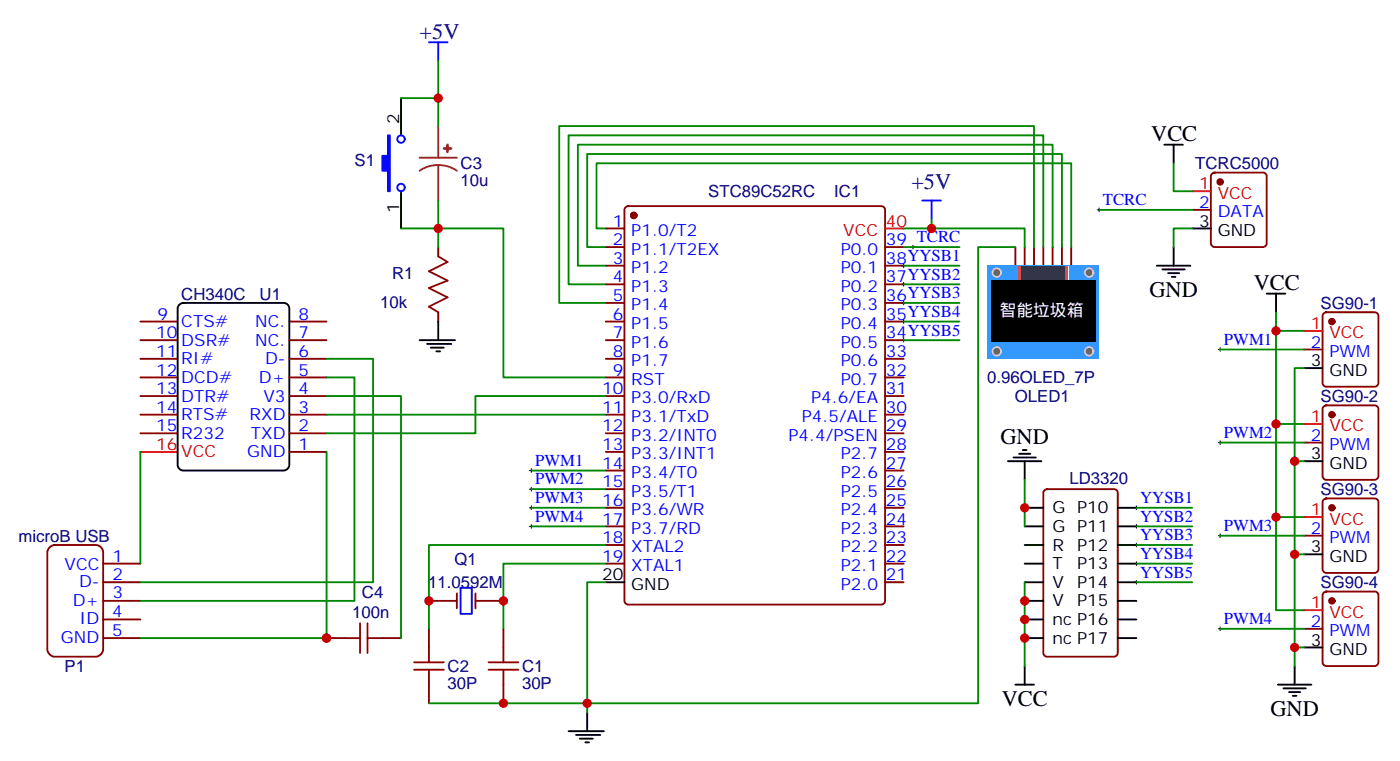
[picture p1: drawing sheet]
<svg xmlns="http://www.w3.org/2000/svg" width="265mm" height="144mm" viewBox="0 0 265 144" stroke-linecap="round" stroke-linejoin="round" font-family="sans-serif">
<circle cx="120.1" cy="40.8" r=".53" fill="#870000" stroke="#870000" stroke-width=".35"/>
<g fill="none" stroke="#870000" stroke-width=".35">
<path d="M118.6 39.3l.4-.2h48a.71 .71 0 0 1 .7 .7v74a.76 .76 0 0 1-.7 .7h-48a.76 .76 0 0 1-.7-.7v-74zM83 46.8v1.8M83 59.2v1.7M114.8 43.3h3.5M114.8 46.8h3.5M114.8 50.3h3.5M114.8 53.9h3.5M114.8 57.4h3.5M167.7 46.8h3.5M167.7 50.3h3.5M167.7 53.9h3.5M167.7 57.4h3.5"/>
<path d="M26.6 60.9h7.1M26.6 64.5h7.1M26.6 68h7.1M26.6 71.5h7.1M26.6 75h7.1M26.6 78.6h7.1M54.8 60.9h7.1M54.8 64.5h7.1M54.8 68h7.1M54.8 71.5h7.1M54.8 75h7.1M54.8 78.6h7.1"/>
<path d="M114.8 60.9h3.5M114.8 64.5h3.5M114.8 68h3.5M114.8 71.5h3.5M114.8 75h3.5M114.8 78.6h3.5M167.7 60.9h3.5M167.7 64.5h3.5M167.7 68h3.5M167.7 71.5h3.5M167.7 75h3.5M167.7 78.6h3.5"/>
<path d="M26.6 82.1h7.1M54.8 82.1h7.1M54.8 85.6h7.1M114.8 82.1h3.5M114.8 85.6h3.5M114.8 89.1h3.5M114.8 92.7h3.5M114.8 96.2h3.5M114.8 99.7h3.5M167.7 82.1h3.5M167.7 85.6h3.5M167.7 89.1h3.5"/>
<path d="M167.7 92.7h3.5M167.7 96.2h3.5M167.7 99.7h3.5M81.3 113.8h5.3M81.3 119.1v3.6M86.6 112.4v2.9M90.1 113.8h5.3M90.1 112.4v2.9M95.4 119.1v3.6M114.8 103.3h3.5M114.8 106.8h3.5M167.7 103.3h3.5"/>
<path d="M167.7 106.8h3.5M167.7 110.3h3.5M81.3 129.7v3.5M95.4 129.7v3.5"/>
</g>
<path d="M76 18.6v7M76 36.2v7.1M33.9 57.8l.8-.4h19.1a1.06 1.06 0 0 1 1 1.1v29.6a1.13 1.13 0 0 1-1 1h-19.1a1.13 1.13 0 0 1-1-1v-29.6zM114.8 110.3h3.5" fill="none" stroke="#000" stroke-width=".35"/>
<path d="M167.7 43.3h3.5M26.6 85.6h7.1" fill="none" stroke="#f00" stroke-width=".35"/>
<path d="M87.3 111.4h2.1v4.9h-2.1z" fill="none" stroke="#00c" stroke-width=".35"/>
<path d="M83 48.6l1.8 1-3.5 1.8 3.5 1.8-3.5 1.4 3.5 1.7-3.5 1.8 1.7 1.1M78.5 125.5h5.6M78.5 126.9h5.6M81.3 122.7v2.8M81.3 126.9v2.8M92.6 125.5h5.6M92.6 126.9h5.6M95.4 122.7v2.8M95.4 126.9v2.8" fill="none" stroke="#a10000" stroke-width=".35"/>
<path d="M73.5 25.6h.4v10.6h-.4v-3.9h-1v-2.8h1z" fill="#00f" stroke="#00f" stroke-width=".35"/>
<g fill="none" stroke="#00f" stroke-width=".35">
<circle cx="76" cy="35.5" r=".71"/>
<circle cx="76" cy="26.4" r=".71"/>
</g>
<path d="M9.3 103.8l.3-.3 .8-.2h7.7a1.41 1.41 0 0 1 1.4 1.4v18.3a1.51 1.51 0 0 1-1.4 1.4h-7.7a1.51 1.51 0 0 1-1.4-1.4v-18.3z" fill="#fff" stroke="#800000" stroke-width=".35"/>
<g fill="none" stroke="#870000" stroke-width=".35">
<path d="M192.4 46.8v3.5M194.2 46.8v3.5M195.9 46.8v3.5M197.7 46.8v3.5M199.5 46.8v3.5M201.2 46.8v3.5M203 46.8v3.5M19.5 117.4h7.1M19.5 113.8h7.1M19.5 110.3h7.1M19.5 106.8h7.1M19.5 120.9h7.1"/>
<path d="M61.9 120.9h3.5M72.5 120.9h3.5"/>
</g>
<path d="M68.2 118.1v5.6M69.6 118.1v5.6M65.4 120.9h2.8M69.6 120.9h2.9" fill="none" stroke="#a10000" stroke-width=".35"/>
<path d="M79.5 29.9h7.1M83 31.3l-1.8 .2-1.7 .8M83 31.3l1.9 .2 1.7 .8M83 23.9v6M83 31.3v6.7" fill="none" stroke="#8c2424" stroke-width=".35"/>
<g fill="#8c2424" stroke="#8c2424" stroke-width=".35">
<path d="M84.1 28.1l1.4 .1z"/>
<path d="M84.8 27.4v1.4z"/>
</g>
<path d="M187.1 50.3h21.2v17.7h-21.2z" fill="#39f"/>
<g fill="#666" stroke="#ccc" stroke-width=".35">
<circle cx="206.4" cy="51.6" r=".81"/>
<circle cx="188.9" cy="51.6" r=".81"/>
<circle cx="206.4" cy="66.6" r=".81"/>
<circle cx="188.9" cy="66.6" r=".81"/>
</g>
<path d="M192.9 50.3h9.6v2.9h-9.6z" fill="#fff"/>
<g fill="#fc0">
<path d="M201.9 50.3h.5v2.9h-.5z"/>
<path d="M193 50.3h.5v2.9h-.5z"/>
</g>
<path d="M193.6 50.3h8.2v2.9h-8.2z" fill="#333"/>
<path d="M187.8 53.1h19.8v11.7h-19.8z" fill="#000"/>
<path d="M225.9 39.8h3.5M229.7 32.9l.5-.2h9.1a.71 .71 0 0 1 .7 .7v12.7a.76 .76 0 0 1-.7 .7h-9.1a.76 .76 0 0 1-.8-.7v-12.7zM250.8 59.4l.5-.2h9.2a.71 .71 0 0 1 .7 .7v12.7a.76 .76 0 0 1-.7 .7h-9.2a.76 .76 0 0 1-.7-.7v-12.7zM247.1 66.2h3.5M250.8 77l.5-.2h9.2a.71 .71 0 0 1 .7 .7v12.7a.76 .76 0 0 1-.7 .7h-9.2a.76 .76 0 0 1-.7-.7v-12.7zM197.9 92.9l.5-.2h12.7a.71 .71 0 0 1 .7 .7v30.3a.76 .76 0 0 1-.7 .7h-12.7a.76 .76 0 0 1-.7-.7v-30.3zM247.1 83.9h3.5M250.8 94.6l.5-.2h9.2a.71 .71 0 0 1 .7 .7v12.7a.76 .76 0 0 1-.7 .7h-9.2a.76 .76 0 0 1-.7-.7v-12.7zM247.1 101.5h3.5M247.1 119.1h3.5M250.8 112.3l.5-.2h9.2a.71 .71 0 0 1 .7 .7v12.7a.76 .76 0 0 1-.7 .7h-9.2a.76 .76 0 0 1-.7-.7v-12.7z" fill="none" stroke="#870000" stroke-width=".35"/>
<g fill="#870000" stroke="#870000" stroke-width=".35">
<circle cx="252.4" cy="60.9" r=".53"/>
<circle cx="252.4" cy="78.6" r=".53"/>
<circle cx="252.4" cy="96.2" r=".53"/>
<circle cx="252.4" cy="113.8" r=".53"/>
<circle cx="231.2" cy="34.5" r=".53"/>
</g>
<path d="M225.9 36.2h3.5M247.1 62.7h3.5M247.1 80.3h3.5M247.1 98h3.5M247.1 115.6h3.5" fill="none" stroke="#f00" stroke-width=".35"/>
<g fill="none" stroke="#000" stroke-width=".35">
<path d="M220.6 27.4h3.6M222.4 27.4v3.5M219.2 50.3h6.4M220.3 51h4.2M221.3 51.8h2.1M222 52.5h.7M222.4 46.8v3.5M225.9 43.3h3.5M240 55.6h3.6M241.8 55.6v3.6M79.5 64.5h6.7M80.9 65.2h4.6"/>
<path d="M81.6 65.9h2.5M82.7 66.6h.7M83 60.9v3.6M247.1 69.7h3.5M191 87.4h6.3M192.1 86.7h4.2M193.1 86h2.1M193.8 85.3h.7M194.2 96.2h3.5M194.2 99.7h3.5M194.2 87.4v3.5M211.8 96.2h3.5"/>
<path d="M211.8 99.7h3.5M247.1 87.4h3.5M194.2 103.3h3.5M194.2 106.8h3.5M194.2 110.3h3.5M194.2 113.8h3.5M194.2 117.4h3.5M211.8 103.3h3.5M211.8 106.8h3.5M211.8 110.3h3.5M211.8 113.8h3.5M211.8 117.4h3.5"/>
<path d="M247.1 105h3.5M107.7 138.5h6.7M109.1 139.2h4.6M109.9 139.9h2.4M111.3 135v3.5M192.4 129.7h3.5M194.2 120.9h3.5M194.2 126.2v3.5M211.8 120.9h3.5M242.1 129.7h6.4M243.2 130.4h4.2M244.3 131.1h2.1"/>
<path d="M245 131.8h.7M245.3 126.2v3.5M247.1 122.7h3.5M110.9 140.7h.7"/>
</g>
<g fill="none" stroke="#000" stroke-width=".19">
<path d="M207.9 39.8h.7M208.3 39.4v.7M170.9 50.3h.7M170.9 53.9h.7M170.9 57.4h.7M171.2 50v.7M171.2 53.5v.7M171.2 57v.7M172.6 46.8h.8M173 46.5v.7M170.9 60.9h.7M170.9 64.5h.7"/>
<path d="M171.2 60.6v.7M171.2 64.1v.7M230.9 66.2h.7M231.2 65.9v.7M100.3 89.1h.7M100.3 92.7h.7M100.3 96.2h.7M100.3 99.7h.7M100.7 88.8v.7M100.7 92.3v.7M100.7 95.8v.8M100.7 99.4v.7"/>
<path d="M215 96.2h.7M215 99.7h.7M215.3 95.8v.8M215.3 99.4v.7M230.9 83.9h.7M231.2 83.5v.7M215 103.3h.7M215 106.8h.7M215 110.3h.7M215.3 102.9v.7M215.3 106.4v.7M215.3 110v.7"/>
<path d="M230.9 101.5h.7M230.9 119.1h.7M231.2 101.1v.7M231.2 118.8v.7"/>
</g>
<path d="M81.3 8h3.5M83 8v3.5M174.8 38h3.5M176.5 38v3.5" fill="none" stroke="#00f" stroke-width=".35"/>
<g fill="none" stroke="#008700" stroke-width=".35">
<path d="M76 18.6h7M83 11.5v12.4M83 38v8.8M208.3 39.8h17.6M222.4 30.9v5.3h3.5M76 43.3h19.4v28.2h19.4M114.8 43.3h-1.8v-12.4h90v15.9M114.8 46.8h-3.5v-17.6h89.9v17.6M171.2 46.8h10.6M171.2 50.3h10.6M171.2 53.9h10.6M171.2 57.4h10.6"/>
<path d="M176.5 41.5v1.8h-5.3M176.5 43.3h17.7v3.5M192.4 46.8h-7.1v86.4h-104M195.9 46.8v-22.9h-89.9v33.5h8.8M197.7 46.8v-21.2h-90v28.3h7.1M199.5 46.8v-19.4h-90v22.9h5.3M225.9 43.3h-3.5v3.5M241.8 59.2v3.5M61.9 71.5h5.3v42.3h-40.6M61.9 68h8.8v42.3h-44.1M61.9 75h14.1v45.9M61.9 78.6h52.9"/>
<path d="M114.8 75h-24.7v7.1h-28.2M171.2 60.9h10.6M171.2 64.5h10.6M231.2 66.2h15.9M247.1 62.7h-5.3v52.9h5.3M247.1 69.7h-1.8v53h1.8M26.6 85.6v21.2M61.9 85.6v35.3h-35.3M100.7 99.7h14.1M100.7 96.2h14.1M100.7 92.7h14.1M100.7 89.1h14.1"/>
<path d="M194.2 90.9v8.8M215.3 99.7h10.6M215.3 96.2h10.6M231.2 83.9h15.9M241.8 98h5.3M241.8 80.3h5.3M245.3 87.4h1.8M114.8 110.3h-3.5v24.7M114.8 106.8h-19.4v12.3M114.8 103.3h-33.5v15.8M194.2 110.3v15.9M215.3 103.3h10.6"/>
<path d="M215.3 106.8h10.6M215.3 110.3h10.6M231.2 101.5h15.9M231.2 119.1h15.9M245.3 105h1.8M245.3 122.7v3.5"/>
</g>
<g fill="#c00">
<circle cx="83" cy="18.6" r=".88"/>
<circle cx="83" cy="43.3" r=".88"/>
<circle cx="95.4" cy="113.8" r=".88"/>
<circle cx="81.3" cy="113.8" r=".88"/>
<circle cx="95.4" cy="133.2" r=".88"/>
<circle cx="111.3" cy="133.2" r=".88"/>
<circle cx="61.9" cy="120.9" r=".88"/>
<circle cx="241.8" cy="98" r=".88"/>
<circle cx="241.8" cy="80.3" r=".88"/>
<circle cx="245.3" cy="105" r=".88"/>
<circle cx="245.3" cy="87.4" r=".88"/>
<circle cx="245.3" cy="122.7" r=".88"/>
<circle cx="241.8" cy="62.7" r=".88"/>
<circle cx="194.2" cy="96.2" r=".88"/>
<circle cx="194.2" cy="113.8" r=".88"/>
<circle cx="194.2" cy="117.4" r=".88"/>
<circle cx="194.2" cy="120.9" r=".88"/>
<circle cx="176.5" cy="43.3" r=".88"/>
</g>
<g font-size="4.2" fill="#000080">
<text x="79.5" y="7.3">+5V</text>
<text x="172.7" y="35.9">+5V</text>
</g>
<g font-size="4.2">
<text x="218.2" y="26.7">VCC</text>
<text x="217.8" y="56.3">GND</text>
<text x="237.6" y="54.9">VCC</text>
<text x="189.6" y="84.1">GND</text>
<text x="189.8" y="133.7">VCC</text>
<text x="240.7" y="135.7">GND</text>
</g>
<g font-size="3.2">
<text x="75.6" y="23.5" transform="rotate(-90 75.6 23.5)">2</text>
<text x="75.6" y="40.4" transform="rotate(-90 75.6 40.4)">1</text>
<text x="227.3" y="42.9">3</text>
<text x="230.8" y="44.7">GND</text>
<text x="248.4" y="69.4">3</text>
<text x="251.9" y="71.2">GND</text>
<text x="248.4" y="87">3</text>
<text x="251.9" y="88.8">GND</text>
<text x="199.5" y="97.3">G P10</text>
<text x="199.5" y="100.8">G P11</text>
<text x="199.5" y="104.3">R</text>
<text x="199.5" y="107.8">T</text>
<text x="204.1" y="104.3">P12</text>
<text x="204.1" y="107.8">P13</text>
<text x="248.4" y="104.7">3</text>
<text x="251.9" y="106.4">GND</text>
<text x="114.1" y="110">20</text>
<text x="119.6" y="111.7">GND</text>
<text x="199.5" y="111.4">V</text>
<text x="204.1" y="111.4">P14</text>
<text x="199.5" y="114.9">V</text>
<text x="199.5" y="118.4">nc P16</text>
<text x="204.1" y="114.9">P15</text>
<text x="199.5" y="122">nc P17</text>
<text x="248.4" y="122.3">3</text>
<text x="251.9" y="124.1">GND</text>
</g>
<g font-size="3.2" fill="#000080">
<text x="67.2" y="31.4">S1</text>
<text x="87.3" y="35.3">10u</text>
<text x="87.3" y="32.1">C3</text>
<text x="226.5" y="32.1">TCRC5000</text>
<text x="134.2" y="37.4">STC89C52RC</text>
<text x="158.1" y="37.4">IC1</text>
<text x="74.3" y="52.9">R1</text>
<text x="34.4" y="56.8">CH340C</text>
<text x="49.2" y="56.8">U1</text>
<text x="72" y="58.4">10k</text>
<text x="250.2" y="58.5">SG90-1</text>
<text x="187" y="72.6">0.96OLED_7P</text>
<text x="192.3" y="76.2">OLED1</text>
<text x="250.2" y="76.2">SG90-2</text>
<text x="202.6" y="91.6">LD3320</text>
<text x="250.2" y="93.8">SG90-3</text>
<text x="3.5" y="102.6">microB USB</text>
<text x="86.1" y="107.1">Q1</text>
<text x="68.6" y="113.2">C4</text>
<text x="81.1" y="111.5">11.0592M</text>
<text x="250.2" y="111.5">SG90-4</text>
<text x="66.7" y="117">100n</text>
<text x="12.2" y="127.3">P1</text>
<text x="84.8" y="130.5">30P</text>
<text x="84.8" y="127.4">C2</text>
<text x="98.9" y="130.5">30P</text>
<text x="98.9" y="127.3">C1</text>
</g>
<g font-size="3.2" fill="#f00">
<text x="227.3" y="35.9">1</text>
<text x="230.8" y="37.6">VCC</text>
<text x="159.8" y="44.7">VCC</text>
<text x="167.9" y="42.9">40</text>
<text x="248.4" y="62.3">1</text>
<text x="251.9" y="64.1">VCC</text>
<text x="248.4" y="80">1</text>
<text x="251.9" y="81.7">VCC</text>
<text x="29.6" y="85.3">16</text>
<text x="34.4" y="86.7">VCC</text>
<text x="248.4" y="97.6">1</text>
<text x="251.9" y="99.4">VCC</text>
<text x="248.4" y="115.3">1</text>
<text x="251.9" y="117">VCC</text>
</g>
<g font-size="3.2" fill="#00f">
<text x="209" y="38.9">TCRC</text>
<text x="227.3" y="39.4">2</text>
<text x="230.8" y="41.2">DATA</text>
<text x="116.1" y="42.9">1</text>
<text x="116.1" y="46.5">2</text>
<text x="119.6" y="44.7">P1.0/T2</text>
<text x="167.9" y="46.5">39 TCRC</text>
<text x="116.1" y="50">3</text>
<text x="116.1" y="53.5">4</text>
<text x="119.6" y="48.2">P1.1/T2EX</text>
<text x="119.6" y="51.8">P1.2</text>
<text x="159.3" y="51.8">P0.1</text>
<text x="159.3" y="48.2">P0.0</text>
<text x="167.9" y="53.5">37YYSB2</text>
<text x="167.9" y="50">38YYSB1</text>
<text x="116.1" y="57">5</text>
<text x="119.6" y="55.3">P1.3</text>
<text x="119.6" y="58.8">P1.4</text>
<text x="159.3" y="58.8">P0.3</text>
<text x="159.3" y="55.3">P0.2</text>
<text x="167.9" y="57">36YYSB3</text>
<text x="29.6" y="64.1">10</text>
<text x="29.9" y="60.6">9</text>
<text x="34.4" y="65.5">DSR#</text>
<text x="34.4" y="62">CTS#</text>
<text x="48.4" y="62">NC.</text>
<text x="48.4" y="65.5">NC.</text>
<text x="56.6" y="60.6">8</text>
<text x="56.6" y="64.1">7</text>
<text x="116.1" y="60.6">6</text>
<text x="116.1" y="64.1">7</text>
<text x="119.6" y="62.3">P1.5</text>
<text x="119.6" y="65.9">P1.6</text>
<text x="159.3" y="65.9">P0.5</text>
<text x="159.3" y="62.3">P0.4</text>
<text x="167.9" y="64.1">34YYSB5</text>
<text x="167.9" y="60.6">35YYSB4</text>
<text x="231.9" y="65.3">PWM1</text>
<text x="248.4" y="65.9">2</text>
<text x="29.6" y="71.2">12</text>
<text x="29.6" y="67.6">11</text>
<text x="34.4" y="69">RI#</text>
<text x="50.2" y="69">D-</text>
<text x="56.6" y="67.6">6</text>
<text x="56.6" y="71.2">5</text>
<text x="116.1" y="67.6">8</text>
<text x="116.1" y="71.2">9</text>
<text x="119.6" y="69.4">P1.7</text>
<text x="159.3" y="69.4">P0.6</text>
<text x="167.9" y="71.2">32</text>
<text x="167.9" y="67.6">33</text>
<text x="251.9" y="67.6">PWM</text>
<text x="29.6" y="74.7">13</text>
<text x="34.4" y="76.1">DTR#</text>
<text x="34.4" y="72.6">DCD#</text>
<text x="49.1" y="72.6">D+</text>
<text x="49.9" y="76.1">V3</text>
<text x="56.6" y="74.7">4</text>
<text x="114.1" y="74.7">10</text>
<text x="119.6" y="72.9">RST</text>
<text x="119.6" y="76.4">P3.0/RxD</text>
<text x="153.7" y="76.4">P4.6/EA</text>
<text x="159.3" y="72.9">P0.7</text>
<text x="167.9" y="74.7">31</text>
<text x="29.6" y="81.7">15</text>
<text x="29.6" y="78.2">14</text>
<text x="34.4" y="83.1">R232</text>
<text x="34.4" y="79.6">RTS#</text>
<text x="47.3" y="79.6">RXD</text>
<text x="47.5" y="83.1">TXD</text>
<text x="56.6" y="78.2">3</text>
<text x="56.6" y="81.7">2</text>
<text x="114.1" y="78.2">11</text>
<text x="114.1" y="81.7">12</text>
<text x="119.6" y="80">P3.1/TxD</text>
<text x="119.6" y="83.5">P3.2/INT0</text>
<text x="149.4" y="83.5">P4.4/PSEN</text>
<text x="151.9" y="80">P4.5/ALE</text>
<text x="167.9" y="81.7">29</text>
<text x="167.9" y="78.2">30</text>
<text x="231.9" y="83">PWM2</text>
<text x="248.4" y="83.5">2</text>
<text x="46.8" y="86.7">GND</text>
<text x="56.6" y="85.3">1</text>
<text x="101.4" y="88.3">PWM1</text>
<text x="114.1" y="85.3">13</text>
<text x="114.1" y="88.8">14</text>
<text x="119.6" y="87">P3.3/INT1</text>
<text x="159.3" y="87">P2.7</text>
<text x="167.9" y="88.8">27</text>
<text x="167.9" y="85.3">28</text>
<text x="251.9" y="85.3">PWM</text>
<text x="101.4" y="91.8">PWM2</text>
<text x="101.4" y="95.3">PWM3</text>
<text x="114.1" y="92.3">15</text>
<text x="114.1" y="95.8">16</text>
<text x="119.6" y="90.6">P3.4/T0</text>
<text x="119.6" y="94.1">P3.5/T1</text>
<text x="159.3" y="94.1">P2.5</text>
<text x="159.3" y="90.6">P2.6</text>
<text x="167.9" y="95.8">25</text>
<text x="167.9" y="92.3">26</text>
<text x="216" y="95.3">YYSB1</text>
<text x="101.4" y="98.8">PWM4</text>
<text x="114.1" y="99.4">17</text>
<text x="119.6" y="97.6">P3.6/WR</text>
<text x="119.6" y="101.1">P3.7/RD</text>
<text x="159.3" y="101.1">P2.3</text>
<text x="159.3" y="97.6">P2.4</text>
<text x="167.9" y="99.4">24</text>
<text x="216" y="98.9">YYSB2</text>
<text x="231.9" y="100.6">PWM3</text>
<text x="248.4" y="101.1">2</text>
<text x="12.2" y="107.9">VCC</text>
<text x="21.3" y="106.5">1</text>
<text x="114.1" y="102.9">18</text>
<text x="114.1" y="106.4">19</text>
<text x="119.6" y="104.7">XTAL2</text>
<text x="159.3" y="104.7">P2.2</text>
<text x="167.9" y="106.4">22</text>
<text x="167.9" y="102.9">23</text>
<text x="216" y="105.9">YYSB4</text>
<text x="216" y="102.4">YYSB3</text>
<text x="251.9" y="102.9">PWM</text>
<text x="15" y="111.3">D-</text>
<text x="21.3" y="113.3">3</text>
<text x="21.3" y="109.9">2</text>
<text x="119.6" y="108.2">XTAL1</text>
<text x="159.3" y="111.7">P2.0</text>
<text x="159.3" y="108.2">P2.1</text>
<text x="167.9" y="110">21</text>
<text x="216" y="109.4">YYSB5</text>
<text x="13.8" y="114.7">D+</text>
<text x="15" y="118.3">ID</text>
<text x="21.3" y="116.9">4</text>
<text x="231.9" y="118.3">PWM4</text>
<text x="248.4" y="118.8">2</text>
<text x="11.5" y="121.8">GND</text>
<text x="21.3" y="120.4">5</text>
<text x="251.9" y="120.5">PWM</text>
</g>
<text font-size="3.2" fill="#fff" x="189.4" y="59.9">智能垃圾箱</text>
</svg>
